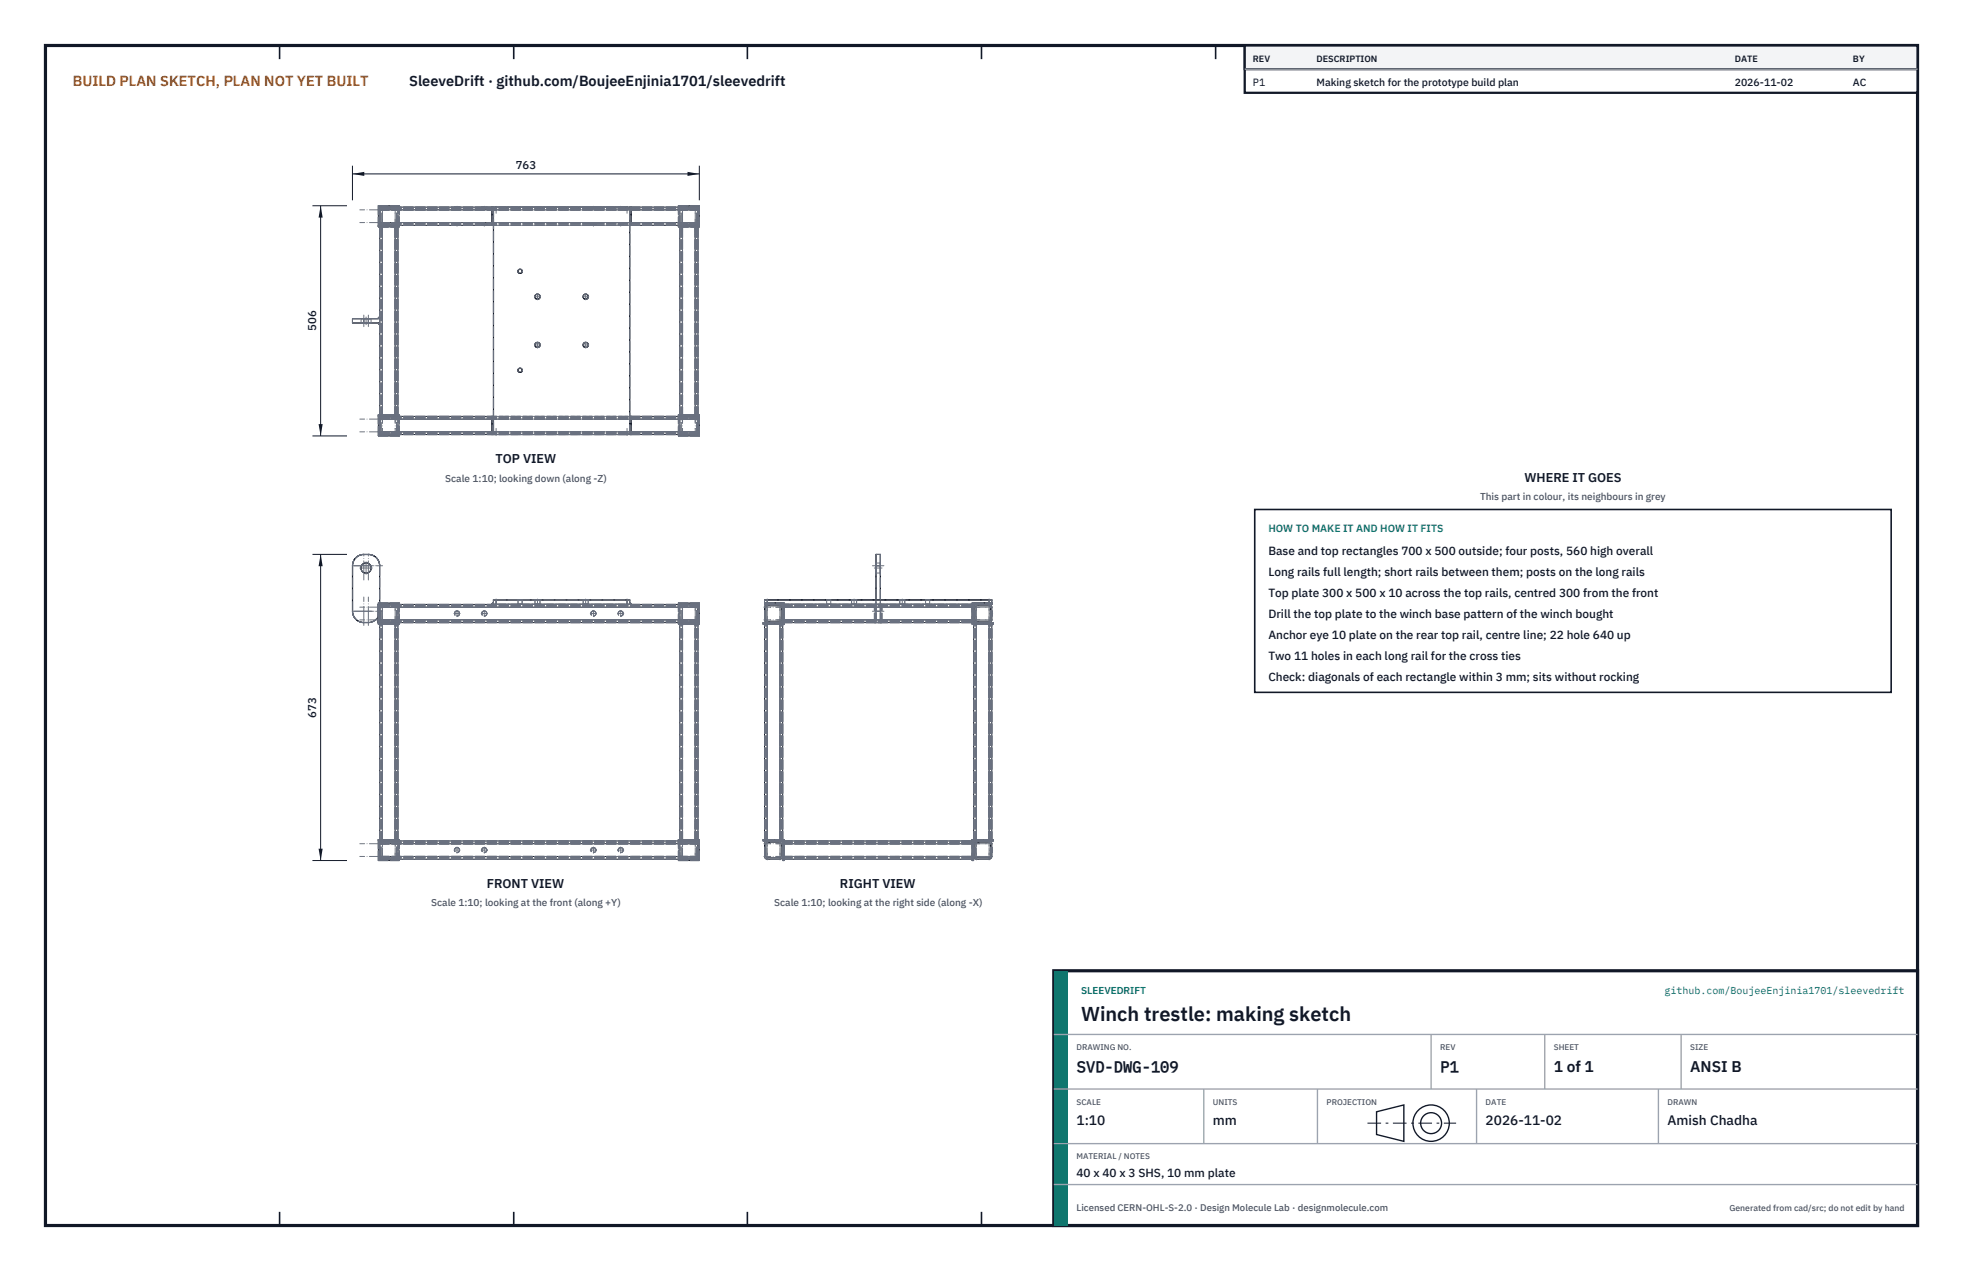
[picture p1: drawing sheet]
<svg xmlns="http://www.w3.org/2000/svg" width="432mm" height="279mm" viewBox="0 0 432 279" stroke-linecap="round" stroke-linejoin="round" font-family="sans-serif">
<path d="M10 10h411.8v259.4h-411.8z" fill="none" stroke="#111827" stroke-width=".7" stroke-linecap="butt"/>
<g fill="none" stroke="#111827" stroke-width=".35">
<path d="M61.5 10v3M113 10v3M164.4 10v3M215.9 10v3M267.4 10v3M318.9 10v3M370.3 10v3M61.5 266.4v3M113 266.4v3M164.4 266.4v3M215.9 266.4v3M267.4 266.4v3"/>
<path d="M318.9 266.4v3M370.3 266.4v3"/>
</g>
<g fill="none" stroke="#111727" stroke-width=".22">
<path d="M83.5 49.8v41.4M83.5 46.1h24.7M83.5 48.9h24.7M84.1 49.5h.1M84.1 49.8v41.4M86.9 49.5h.1M86.9 49.8v41.4M87.5 49.5h.1M87.5 49.8v41.4M87.5 45.5h.1M87.8 45.5v-.3h-4.6v4.6h4.6v-.3M108.2 45.5v4z"/>
<path d="M108.4 49.5h.1M108.4 45.5h.1M108.4 45.5h-24.9v4M108.4 49.5h-25.2M108.4 45.5v4M108.5 45.5v4M108.5 49.5h.1M108.5 45.5h30.1M108.5 46.1h.1M108.5 48.9h.1M108.5 46.1v48.8M109.1 45.6v-.1a.6 .6 0 0 0-.6 .6"/>
<path d="M109.1 45.6h-.3l-.2 .5M109.1 45.6h28.8M137.9 45.6v-.1a.6 .6 0 0 1 .6 .6M137.9 45.6h.3l.3 .5M138.5 46.1h.1M138.5 46.1v48.8M138.5 49.5h.1M138.5 48.9h.1M138.6 49.5h.1M138.6 45.5h.1M138.6 45.5v4M138.7 45.5h14.9v4"/>
<path d="M138.7 49.5h15.1M138.7 45.5v4M138.9 49.5h.1M138.9 45.5h.1M138.9 45.5v4M138.9 46.1h14.6M138.9 48.9h14.6M149.2 45.5v-.3h4.6v4.6h-4.6v-.3M149.5 45.5h.1M149.5 49.5h.1M149.5 49.8v41.4M150.1 49.5h.1"/>
<path d="M150.1 49.8v41.4M152.9 49.5h.1M152.9 49.8v41.4M153.5 49.8v41.4M77.5 71h6zM77.5 70.1v.9M77.5 70l6 .1zM80 70v1M81 70v1M83.2 70l.3-.3-.1 .3M83.2 71.1l.3 .3-.1-.3M83.2 91.5h25.2"/>
<path d="M83.5 91.5v4.1l4-.1M83.5 95.5h24.9M83.5 92.1h24.7M83.5 94.9h24.7M84.1 91.5h.1M86.9 91.5h.1M87.5 91.5h.1M87.8 91.5v-.3h-4.6v4.6h4.6v-.3M108.2 91.5v4zM108.4 95.5h.1M108.4 91.5h.1M108.4 91.5v4"/>
<path d="M108.5 91.5v4M108.5 91.5h.1M108.5 95.5h30.1M108.5 92.1h.1M108.5 94.9h.1M108.5 94.9a.53 .53 0 0 0 .6 .6M108.6 94.9v.3l.5 .3M109.1 95.5h28.8M138.5 94.9l-.1 .3-.5 .3M138.5 94.9h.1M138.5 94.9a.53 .53 0 0 1-.6 .6M138.5 91.5h.1"/>
<path d="M138.5 92.1h.1M138.6 95.5h.1M138.6 91.5h.1M138.6 91.5v4M138.7 95.5h14.8M138.7 91.5v4M138.9 95.5h.1M138.9 91.5h.1M138.9 91.5v4M138.9 92.1h14.6M138.9 94.9h14.6M149.2 91.5v-.3h4.6v4.6h-4.6v-.3"/>
<path d="M149.5 91.5h.1M150.1 91.5h.1M152.9 91.5h.1M153.5 91.5l.1 4.1-4.1-.1M153.8 91.5h-15.1M77.5 134.4a2.5 2.5 0 0 0 2.5 2.5M77.5 124.4h.1M77.5 134.4h.1M77.5 124.4v10M77.6 134.4a2.46 2.46 0 0 0 2.4 2.4M77.6 124.4v10M80 121.9a2.5 2.5 0 0 0-2.5 2.5"/>
<path d="M80 121.9h.1M80 121.9a2.46 2.46 0 0 0-2.4 2.5M80 136.8v.1M80 136.9h1M80 121.9h1M80 136.8h1M81 121.9a2.5 2.5 0 0 1 2.5 2.5M81 121.9a2.46 2.46 0 0 1 2.5 2.5M81 121.9h.1M81 136.8v.1M83.2 135.6a2.5 2.5 0 0 1-2.2 1.3M83.2 136.9h.1"/>
<path d="M83.2 132.9h.1M83.2 135.5a2.46 2.46 0 0 1-2.2 1.3M83.2 136.9h70.6M83.5 124.4h.1M83.5 124.4v8.2M83.5 134.4h.1M83.5 136.9v-4.1h70.1v4.1M83.5 134.4v.3M83.5 137.2v47.4M83.5 136.3h70M83.5 133.5h70M84.1 136.9h.1"/>
<path d="M84.1 137.2v47.4M86.9 136.9h.1M86.9 137.2v47.4M87.5 136.9h.1M87.5 137.2v47.4M87.5 132.8v.1M87.8 132.9v-.3h-4.6v4.6h4.6v-.3M108.3 132.8l.2-.3-.1 .3M108.5 132.8l.1 .1M108.5 131.9v.9M108.5 132.8h30M108.5 131.9h30"/>
<path d="M109.1 131.9v1M137.9 131.9h-29.4M137.9 131.9v1l.6-.1M137.9 131.9h.6M138.5 131.9v.9M138.6 132.8v-.3l.2 .3M149.2 132.9v-.3h4.6v4.6h-4.6v-.3M149.5 132.8v.1M149.5 136.9h.1M149.5 137.2v47.4M150.1 136.9h.1M150.1 137.2v47.4"/>
<path d="M152.9 136.9h.1M152.9 137.2v47.4M153.5 137.2v47.4M168.2 132.5h.1M168.2 132.7v.1M168.2 132.7h4l-4 .1M168.2 131.9h50M168.2 131.9v.8M168.2 136.9h.1M168.2 137.2v47.4M168.2 132.5h4M168.2 132.8v.1"/>
<path d="M168.6 133.2h3l.2 .1 .1 3-.2 .2-2.9 .1-.3-.2v-2.9zM168.8 132.9a.6 .6 0 0 0-.6 .6v2.8a.6 .6 0 0 0 .6 .6M168.8 132.8v.1M168.8 131.9v.6M168.8 136.9h.1M168.8 137.2v47.4M171.6 132.9a.6 .6 0 0 1 .6 .6M171.6 136.9h.1M171.6 137.2v47.4M172.2 136.3a.6 .6 0 0 1-.6 .6M172.2 132.5h.1M172.2 132.5v56.7h.3v-4.6h-4.6v.3h4.6v-.3"/>
<path d="M172.2 136.3h.1M172.2 133.5h.1M172.2 132.8h.1M172.2 132.6h.3v4.6h-.3M172.5 136.9v.3h-4.6v-.3h50.6v.3h-4.6v-4.6h.3v4.6h-.3M172.5 132.9h41.4M172.5 136.3h41.4M172.5 133.5h41.4M172.5 132.8h41.4M181.8 131.9h.5M192.7 124.4h.1M192.7 121.9h.1"/>
<path d="M192.7 124.4h1M192.7 121.9h.9M192.7 121.9v10M193.6 121.9l.1 10M193.6 121.9v10M203.6 131.9h.4M214.2 136.3a.6 .6 0 0 0 .6 .6M214.2 132.8h.1M214.2 132.5h.1M214.2 132.7v4.2M214.2 132.5v.2M214.2 137.2v47.4"/>
<path d="M214.2 132.5h4M214.2 132.7h4M214.6 133.2h3l.2 .1 .1 3-.2 .2-2.9 .1-.3-.2v-2.9zM214.8 132.9a.63 .63 0 0 0-.6 .6M214.8 136.9h.1M214.8 137.2v47.4M217.6 132.9a.6 .6 0 0 1 .6 .6v2.8a.6 .6 0 0 1-.6 .6M217.6 132.9h.5M217.6 131.9h.6M217.6 131.9h-49.4M217.6 132.8v.1M217.6 131.9v.6"/>
<path d="M217.6 136.9h.1M217.6 137.2v47.4M218.2 132.8l-.1 .1M218.2 132.5h.1M218.2 132.7v.1M218.2 132.8l-4 .1M218.2 131.9v.8M218.2 136.9h.1M218.2 137.2v47.4M83.2 184.9h4.6M83.5 184.9v4h70.1l-.1-4M83.5 184.9h70"/>
<path d="M83.5 188.3h70M83.5 185.5h70M84.1 184.9h.1M86.9 184.9h.1M87.5 184.9h.1M87.5 188.9h.1M87.8 184.9v-.3h-4.6v4.6h4.6v-.3M149.2 184.9v-.3h4.6v4.6h-4.6v-.3M149.2 184.9h4.6M149.5 184.9h.1M149.5 188.9h.1M150.1 184.9h.1"/>
<path d="M152.9 184.9h.1M168.2 184.9h4M168.6 185.2h3l.2 .1 .1 3-.2 .2-2.9 .1-.3-.2v-2.9zM168.8 184.9a.6 .6 0 0 0-.6 .6v2.8a.6 .6 0 0 0 .6 .6h2.8a.6 .6 0 0 0 .6-.6M171.6 184.9a.6 .6 0 0 1 .6 .6M172.2 188.9h.1M172.2 188.3h.1M172.2 185.5h.1M172.5 188.9h41.4M172.5 184.9h41.4M172.5 188.3h41.4M172.5 185.5h41.4"/>
<path d="M214.2 184.6v4.6h-.3v-4.6h4.6v.3h-4.6M214.2 184.9v4M214.6 185.2h3l.2 .1 .1 3-.2 .2-2.9 .1-.3-.2v-2.9zM214.8 184.9a.63 .63 0 0 0-.6 .6M217.6 184.9a.6 .6 0 0 1 .6 .6v2.8a.6 .6 0 0 1-.6 .6h-2.8a.63 .63 0 0 1-.6-.6M218.2 184.9h-4"/>
<circle cx="114.4" cy="59.7" r=".49"/>
<circle cx="114.4" cy="59.7" r=".45"/>
<circle cx="118.2" cy="65.2" r=".6"/>
<circle cx="118.2" cy="75.8" r=".6"/>
<circle cx="118.2" cy="65.2" r=".55"/>
<circle cx="118.2" cy="75.8" r=".55"/>
<circle cx="128.8" cy="65.2" r=".59"/>
<circle cx="128.8" cy="75.8" r=".59"/>
<circle cx="128.8" cy="65.2" r=".55"/>
<circle cx="128.8" cy="75.8" r=".55"/>
<circle cx="114.4" cy="81.4" r=".49"/>
<circle cx="114.4" cy="81.4" r=".45"/>
<circle cx="80.5" cy="124.9" r="1.15"/>
<circle cx="80.5" cy="124.9" r="1.11"/>
</g>
<g fill="none" stroke="#6a7180" stroke-width=".22" stroke-dasharray="2.1 .5">
<path d="M83.2 49.8v-.3M83.2 49.8h4.6M83.2 49.5h4.6M83.2 49.8v-4.6M83.2 45.2h4.6M83.5 49.8h4M83.5 49.5h4M83.5 49.8v-.3M83.5 49.5v-4M83.5 46.1v2.8M83.5 45.5h70M83.5 46.1v-.6"/>
<path d="M83.5 49.5h70M83.5 49.5v-.6M83.5 45.5v.6M83.5 48.9v.6M83.5 45.8v.3M83.5 46.1v-.3M83.5 49.2v-.3M83.5 48.9v.3M83.5 45.8h70M83.5 49.2h70M83.5 49.5h.6M83.5 48.9v-2.8"/>
<path d="M83.5 48.9a.6 .6 0 0 0 .6 .6M83.5 46.1h70M83.5 48.9h70M83.8 49.5h.3M83.8 46.1l.3-.3M83.8 48.9v-2.8M84.1 49.5h2.8M84.1 49.5h-.6M84.1 49.5h-.3M84.1 45.5a.6 .6 0 0 0-.6 .6M84.1 45.5h2.8M84.1 49.2l-.3-.3"/>
<path d="M84.1 49.2h2.8M84.1 45.8h2.8M84.1 49.8v-.3M86.9 49.5h.3M86.9 49.5h.6M86.9 49.5a.6 .6 0 0 0 .6-.6M86.9 45.8l.3 .3M86.9 49.8v-.3M87.2 49.5h-.3M87.2 48.9l-.3 .3M87.2 48.9v-2.8M87.5 49.5h-.6"/>
<path d="M87.5 49.8v-.3M87.5 46.1a.6 .6 0 0 0-.6-.6M87.5 48.9v-2.8M87.5 49.5h-4M87.5 49.5v-4M87.5 45.5h-4M87.8 49.8v-.3M87.8 49.8v-4.6M87.8 49.5v-4M100 45.5h1.1M100 49.5h1.1M100 45.8h1.1"/>
<path d="M100 49.2h1.1M100 45.5v.3M100 49.2v.3M101.1 45.5h-1.1M101.1 49.5h-1.1M101.1 45.8h-1.1M101.1 49.2h-1.1M101.1 45.5v.3M101.1 49.2v.3M106 45.5h1.1M106 49.5h1.1M106 45.8h1.1"/>
<path d="M106 49.2h1.1M106 45.5v.3M106 49.2v.3M107.1 45.5h-1.1M107.1 49.5h-1.1M107.1 45.8h-1.1M107.1 49.2h-1.1M107.1 45.5v.3M107.1 49.2v.3M108.2 45.5h.3M108.2 49.5h.3M108.2 46.1h.3"/>
<path d="M108.2 48.9h.3M108.3 49.5h-.1M108.3 45.5h-.1M108.3 49.5v-4M108.4 49.5h-.1M108.4 45.5h-.1M108.4 49.5h.1M108.4 45.5h.1M108.4 49.5v-4M108.5 49.5v-4M108.5 49.5h30M108.5 46.1a.6 .6 0 0 1 .6-.6"/>
<path d="M108.5 46.1h30M108.5 48.9h30M108.5 46.1h.1M108.6 46.1l.2-.5h.3M109.1 45.5h28.8M109.1 45.6h28.8M109.1 45.5v.1M130 45.5h1.1M130 49.5h1.1M130 45.8h1.1M130 49.2h1.1M130 45.5v.3"/>
<path d="M130 49.2v.3M131.1 45.5h-1.1M131.1 49.5h-1.1M131.1 45.8h-1.1M131.1 49.2h-1.1M131.1 45.5v.3M131.1 49.2v.3M136 45.5h1.1M136 49.5h1.1M136 45.8h1.1M136 49.2h1.1M136 45.5v.3"/>
<path d="M136 49.2v.3M137.1 45.5h-1.1M137.1 49.5h-1.1M137.1 45.8h-1.1M137.1 49.2h-1.1M137.1 45.5v.3M137.1 49.2v.3M137.9 45.5a.6 .6 0 0 1 .6 .6M137.9 45.6h.3l.3 .5M137.9 45.5v.1M138.5 46.1v48.8M138.5 46.1h.1"/>
<path d="M138.6 49.5v-4M138.6 49.5h.1M138.6 45.5h.1M138.6 45.5h.3M138.6 49.5h.3M138.6 46.1h.3M138.6 48.9h.3M138.8 49.5h-.2M138.8 45.5h-.2M138.8 49.5v-4M138.9 49.5h-.1M138.9 45.5h-.1"/>
<path d="M149.2 49.8v-.3M149.2 49.8h4.6M149.2 49.5h4.6M149.2 49.8v-4.6M149.2 45.2h4.6M149.2 49.5v-4M149.5 49.8h4.1M149.5 49.5h4.1M149.5 49.8v-.3M149.5 49.5v-4M149.5 48.9v-2.8M149.5 48.9a.6 .6 0 0 0 .6 .6"/>
<path d="M149.5 49.5h.6M149.8 46.1l.3-.3M149.8 48.9v-2.8M149.8 49.5h.3M150.1 45.5a.6 .6 0 0 0-.6 .6M150.1 49.5h2.8M150.1 45.5h2.8M150.1 49.2l-.3-.3M150.1 49.2h2.8M150.1 45.8h2.8M150.1 49.5h-.6M150.1 49.5h-.3"/>
<path d="M150.1 49.5h3.4M150.1 49.8v-.3M152.9 49.5a.6 .6 0 0 0 .6-.6M152.9 45.8l.3 .3M152.9 49.5h.3M152.9 49.5h.6M152.9 49.8v-.3M153.2 48.9l-.3 .3M153.2 48.9v-2.8M153.2 49.5h-.3M153.5 46.1a.6 .6 0 0 0-.6-.6M153.5 48.9v-2.8"/>
<path d="M153.5 46.1v2.8M153.5 46.1v-.6M153.5 49.5v-.6M153.5 45.5v.6M153.5 48.9v.6M153.5 45.8v.3M153.5 46.1v-.3M153.5 49.2v-.3M153.5 48.9v.3M153.5 49.5h-.6M153.5 49.8v-.3M153.6 49.8v-.3"/>
<path d="M153.6 49.5h-4.1M153.6 49.5v-4M153.6 45.5h-4.1M153.8 49.8v-.3M153.8 49.8v-4.6M77.5 71v-.9M77.5 71h.1M77.5 70.1l.1-.1M77.5 71h2.5M77.5 70.1h2.5M77.6 71h2.4M77.6 70h2.4"/>
<path d="M79.4 71h2.3M79.4 70h2.3M79.4 71h.1M79.4 70.1v-.1M79.4 70.1v.9M79.4 71h2.2M79.4 70.1h2.2M80 71h1M80 70h1M80 71v-.9M80 71h.1M80 70.1v-.1"/>
<path d="M80 70.1h1M81 71h2.5M81 70h2.5M81 71v-.9M81 71h.1M81 70.1v-.1M81 70.1h2.5M81.6 71h.1M81.6 70.1l.1-.1M81.6 71v-.9M81.6 71h-2.2M81.6 70.1h-2.2"/>
<path d="M81.7 71h-2.3M81.7 70h-2.3M83.2 69.9v.1M83.2 71.2l.2 .2M83.2 70h.2M83.2 71.1v.1M83.4 69.7l-.2 .2M83.4 71.4l.1-.1M83.4 71.1h-.2M83.4 71.1h.1M83.5 69.9v-.1M83.5 69.9l-.1 .1"/>
<path d="M83.5 69.8l-.1-.1M83.5 71.3v-.2M83.5 71v-.9M83.5 71h.1M83.5 70.1v-.1M83.2 91.5v-.3M83.2 91.5h4.6M83.2 91.2h4.6M83.2 95.8v-4.6M83.2 95.8h4.6M83.5 91.5h4M83.5 91.2h4"/>
<path d="M83.5 91.5v-.3M83.5 95.6v-4.1M83.5 92.1v2.8M83.5 91.5h70M83.5 92.1v-.6M83.5 95.5h70M83.5 95.5v-.6M83.5 91.8h70M83.5 91.8v.3M83.5 92.1v-.3M83.5 95.2h70M83.5 95.2v-.3"/>
<path d="M83.5 94.9v.3M83.5 91.5v-42M83.5 91.5h.6M83.5 91.5v.6M83.5 94.9v.6M83.5 94.9v-2.8M83.5 94.9a.6 .6 0 0 0 .6 .6M83.5 92.1h70M83.5 94.9h70M83.8 91.5v-42M83.8 91.5h.3M83.8 92.1l.3-.3"/>
<path d="M83.8 94.9v-2.8M84.1 91.5h2.8M84.1 91.5h-.6M84.1 91.5h-.3M84.1 91.5a.6 .6 0 0 0-.6 .6M84.1 95.5h2.8M84.1 95.2l-.3-.3M84.1 95.2h2.8M84.1 91.8h2.8M84.1 91.5v-42M84.1 91.5v-.3M86.9 91.5h.3"/>
<path d="M86.9 91.5h.6M86.9 95.5a.6 .6 0 0 0 .6-.6M86.9 91.8l.3 .3M86.9 91.5v-42M86.9 91.5v-.3M87.2 91.5v-42M87.2 91.5h-.3M87.2 94.9l-.3 .3M87.2 94.9v-2.8M87.5 91.5v-42M87.5 91.5h-.6M87.5 91.5v-.3"/>
<path d="M87.5 92.1a.6 .6 0 0 0-.6-.6M87.5 94.9v-2.8M87.5 95.5v-4M87.5 91.5h-4M87.5 95.6h-4M87.5 95.6v-4.1M87.8 91.5v-.3M87.8 95.5v-4M87.8 95.8v-4.6M108.2 91.5h.3M108.2 95.5h.3M108.2 92.1h.3"/>
<path d="M108.2 94.9h.3M108.3 95.5h-.1M108.3 91.5h-.1M108.3 95.5v-4M108.4 95.5h-.1M108.4 91.5h-.1M108.4 95.5h.1M108.4 91.5h.1M108.4 95.5v-4M108.5 95.5v-4M108.5 91.5h30M108.5 94.9v-48.8"/>
<path d="M108.5 92.1h30M108.5 94.9h30M108.5 94.9h.1M108.6 94.9v-48.8M109.1 95.5h28.8M109.1 95.5a.6 .6 0 0 1-.6-.6M109.1 95.5h.1M109.1 95.5l-.5-.3v-.3M137.9 95.5h-28.8M137.9 95.5h.1M138.5 94.9l-.1 .3-.5 .3M138.5 94.9a.6 .6 0 0 1-.6 .6"/>
<path d="M138.5 94.9h.1M138.6 91.5h.3M138.6 95.5h.3M138.6 95.5v-4M138.6 95.5h.1M138.6 91.5h.1M138.6 92.1h.3M138.6 94.9h.3M138.8 95.5h-.2M138.8 91.5h-.2M138.8 95.5v-4M138.9 95.5h-.1"/>
<path d="M138.9 91.5h-.1M149.2 91.5v-.3M149.2 91.5h4.6M149.2 91.2h4.6M149.2 95.8v-4.6M149.2 95.8h4.6M149.2 95.5v-4M149.5 91.5h4.1M149.5 91.2h4.1M149.5 91.5v-.3M149.5 95.5v-4M149.5 95.6v-4.1"/>
<path d="M149.5 91.5v-42M149.5 91.5h.6M149.5 94.9v-2.8M149.5 94.9a.6 .6 0 0 0 .6 .6M149.8 91.5v-42M149.8 91.5h.3M149.8 92.1l.3-.3M149.8 94.9v-2.8M150.1 91.5h3.4M150.1 91.5h2.8M150.1 91.5h-.6M150.1 91.5h-.3"/>
<path d="M150.1 91.5a.6 .6 0 0 0-.6 .6M150.1 95.5h2.8M150.1 95.2l-.3-.3M150.1 95.2h2.8M150.1 91.8h2.8M150.1 91.5v-42M150.1 91.5v-.3M152.9 91.5h.3M152.9 91.5h.6M152.9 95.5a.6 .6 0 0 0 .6-.6M152.9 91.8l.3 .3M152.9 91.5v-42"/>
<path d="M152.9 91.5v-.3M153.2 91.5v-42M153.2 91.5h-.3M153.2 94.9l-.3 .3M153.2 94.9v-2.8M153.5 92.1v2.8M153.5 92.1v-.6M153.5 95.5v-.6M153.5 91.8v.3M153.5 92.1v-.3M153.5 95.2v-.3M153.5 94.9v.3"/>
<path d="M153.5 91.5v-42M153.5 91.5h-.6M153.5 91.5v-.3M153.5 91.5v.6M153.5 94.9v.6M153.5 92.1a.6 .6 0 0 0-.6-.6M153.5 94.9v-2.8M153.6 91.5v-.3M153.6 91.5h-4.1M153.6 95.6h-4.1M153.6 95.6v-4.1M153.8 91.5v-.3"/>
<path d="M153.8 95.8v-4.6M77.5 134.4a2.5 2.5 0 0 0 2.5 2.5M77.5 124.4h.1M77.5 134.4h.1M77.6 124.4v10M77.6 134.4a2.46 2.46 0 0 0 2.4 2.4M80 121.9a2.5 2.5 0 0 0-2.5 2.5M80 136.9h1M80 121.9h.1M80 121.9a2.46 2.46 0 0 0-2.4 2.5M80 136.8h1M80 136.9v-.1"/>
<path d="M81 121.9h-1M81 136.9a2.5 2.5 0 0 0 2.5-2.5M81 136.8a2.46 2.46 0 0 0 2.5-2.4M81 121.9h.1M81 136.9v-.1M83.2 135.6l.3-.9M83.2 136.9h.1M83.2 132.9h.1M83.2 135.6v-2.7M83.2 135.5l.3-1.1M83.2 136.9v-4M83.2 137.2v-.3"/>
<path d="M83.2 137.2v-4.6M83.2 137.2h4.6M83.2 132.6h4.6M83.2 136.9h4.6M83.2 136.9h.2M83.2 132.9h.2M83.4 136.9h-.2M83.4 132.9h-.2M83.4 136.9h.1M83.4 132.9h.1M83.4 136.9v-4M83.5 134.4v-1.8"/>
<path d="M83.5 124.4a2.46 2.46 0 0 0-2.5-2.5M83.5 134.4v-10M83.5 136.9v-4M83.5 136.9h-.1M83.5 132.9h-.1M83.5 136.9h4M83.5 132.8h4M83.5 132.8v4.1M83.5 137.2v-.3M83.5 132.8h.1M83.5 132.8v1.9M83.5 134.4h.1"/>
<path d="M83.5 136.9h70M83.5 136.9v-.6M83.5 136.3v-2.8M83.5 132.9h70M83.5 133.5v-.6M83.5 136.6h70M83.5 136.3v.3M83.5 133.2h70M83.5 133.2v.3M83.5 133.5v-.3M83.5 136.6v-.3M83.5 133.5a.6 .6 0 0 1 .6-.6"/>
<path d="M83.5 134.4v-1.5M83.5 132.8v-.2M83.5 124.4a2.5 2.5 0 0 0-2.5-2.5M83.5 136.3v.6M83.5 132.9v.6M83.5 136.9h.6M83.5 136.3h70M83.5 133.5h70M83.5 124.4h.1M83.8 136.3l.3 .3M83.8 136.3v-2.8M83.8 136.9h.3"/>
<path d="M84.1 136.9h2.8M84.1 136.9a.6 .6 0 0 1-.6-.6M84.1 132.9h2.8M84.1 133.2l-.3 .3M84.1 133.2h2.8M84.1 136.6h2.8M84.1 136.9h-.6M84.1 136.9h-.3M84.1 137.2v-.3M86.9 132.9a.6 .6 0 0 1 .6 .6M86.9 136.6l.3-.3M86.9 136.9h.3"/>
<path d="M86.9 136.9h.6M86.9 137.2v-.3M87.2 133.5l-.3-.3M87.2 136.3v-2.8M87.2 136.9h-.3M87.5 136.3a.6 .6 0 0 1-.6 .6M87.5 136.3v-2.8M87.5 137.2v-.3M87.5 136.9h-.6M87.5 132.9v4M87.5 132.8v4.1M87.5 136.9h-4"/>
<path d="M87.5 137.2h-4M87.8 137.2v-.3M87.8 136.9v-4M87.8 137.2v-4.6M108.2 132.7l.2-.2M108.3 132.8l-.1-.1M108.4 132.5l.1 .1M108.4 132.8h-.1M108.4 132.8h.1M108.5 132.6v.2M108.5 132.8v-.9M108.5 132.8l.1 .1"/>
<path d="M108.5 131.9h.1M108.5 132.8h.6M108.5 131.9h.6M108.6 132.9h.5M108.6 131.9h.5M109.1 132.9h28.8M109.1 131.9h28.8M109.1 132.8v-.9M109.1 132.8v.1M109.1 131.9h.1M109.1 132.8h28.8M113.9 132.9h1"/>
<path d="M113.9 131.9h1M114 132.8l-.1 .1M114 131.9h-.1M114 131.9v.9M114 132.8h.9M114 131.9h.9M114.9 132.8v.1M114.9 131.9h.1M114.9 132.8v-.9M114.9 132.8h-.9M114.9 131.9h-.9M114.9 132.9h-1"/>
<path d="M114.9 131.9h-1M117.6 132.9h1.2M117.6 131.9h1.2M117.7 132.8l-.1 .1M117.7 131.9h-.1M117.7 131.9v.9M117.7 132.8h1.1M117.7 131.9h1.1M118.8 132.8v.1M118.8 131.9h.1M118.8 132.8v-.9M118.8 132.8h-1.1"/>
<path d="M118.8 131.9h-1.1M118.8 132.9h-1.2M118.8 131.9h-1.2M128.2 132.9h1.2M128.2 131.9h1.2M128.3 132.8l-.1 .1M128.3 131.9h-.1M128.3 131.9v.9M128.3 132.8h1.1M128.3 131.9h1.1M129.4 132.8v.1M129.4 131.9h.1"/>
<path d="M129.4 132.8v-.9M129.4 132.8h-1.1M129.4 131.9h-1.1M129.4 132.9h-1.2M129.4 131.9h-1.2M137.9 132.9h.6M137.9 131.9h.6M137.9 132.8v-.9M137.9 132.8v.1M137.9 132.8h.6M137.9 131.9h.1M138.5 132.8v.1"/>
<path d="M138.5 131.9h.1M138.5 132.8v-.9M138.6 132.8v-.2M138.6 132.8h.1M138.6 132.6l.1-.1M138.7 132.5l.2 .2M138.8 132.8h-.2M138.9 132.7l-.1 .1M149.2 137.2v-.3M149.2 136.9v-4M149.2 137.2v-4.6M149.2 137.2h4.6"/>
<path d="M149.2 132.6h4.6M149.2 136.9h4.6M149.5 136.9h4.1M149.5 132.9v4M149.5 132.8h4.1M149.5 132.8v4.1M149.5 137.2v-.3M149.5 136.9h.6M149.5 136.3v-2.8M149.5 133.5a.6 .6 0 0 1 .6-.6M149.8 136.9h.3M149.8 136.3l.3 .3"/>
<path d="M149.8 136.3v-2.8M150.1 136.9h3.4M150.1 136.9h-.6M150.1 136.9h2.8M150.1 136.9h-.3M150.1 136.9a.6 .6 0 0 1-.6-.6M150.1 132.9h2.8M150.1 133.2l-.3 .3M150.1 133.2h2.8M150.1 136.6h2.8M150.1 137.2v-.3M152.9 136.9h.6"/>
<path d="M152.9 136.9h.3M152.9 132.9a.6 .6 0 0 1 .6 .6M152.9 136.6l.3-.3M152.9 137.2v-.3M153.2 136.9h-.3M153.2 133.5l-.3-.3M153.2 136.3v-2.8M153.5 136.9v-.6M153.5 136.3v-2.8M153.5 133.5v-.6M153.5 136.3v.3M153.5 133.2v.3"/>
<path d="M153.5 133.5v-.3M153.5 136.6v-.3M153.5 136.9h-.6M153.5 136.3a.6 .6 0 0 1-.6 .6M153.5 136.3v.6M153.5 132.9v.6M153.5 137.2v-.3M153.6 132.8v4.1M153.6 136.9h-4.1M153.6 137.2h-4.1M153.6 137.2v-.3M153.8 137.2v-.3"/>
<path d="M153.8 137.2v-4.6M167.9 137.2v-.3M167.9 136.9h4.6M167.9 137.2h4.6M168.1 136.9h4.1M168.1 137.2h4.1M168.1 137.2v-.3M168.2 136.3a.6 .6 0 0 0 .6 .6M168.2 136.3v-2.8M168.2 132.8v-.2M168.2 132.8h.1M168.2 132.6v-.1"/>
<path d="M168.2 132.8h4M168.2 132.8v-.1M168.2 132.6v.2M168.2 132.7v-.2M168.2 132.5h.1M168.2 132.5v.1M168.2 136.9h.6M168.2 137.2v-.3M168.2 132.8v-.9M168.2 132.8v.1M168.2 131.9h.1M168.2 132.8v-.3"/>
<path d="M168.2 132.5h4M168.2 132.6h4M168.2 132.7h4M168.2 132.8h.6M168.2 131.9h.6M168.2 132.9h.6M168.5 133.5l.3-.3M168.5 136.3v-2.8M168.5 136.9h.3M168.8 132.9a.6 .6 0 0 0-.6 .6M168.8 136.6l-.3-.3M168.8 136.9h2.8"/>
<path d="M168.8 136.9h-.6M168.8 136.9h-.3M168.8 132.9h48.8M168.8 137.2v-.3M168.8 132.8v-.9M168.8 132.8h48.8M168.8 131.9h48.8M168.8 132.8v.1M168.8 131.9h.1M168.8 132.8h-.6M168.8 132.8v-.3M168.8 132.8h.1"/>
<path d="M171.6 136.9h-2.8M171.6 136.9a.6 .6 0 0 0 .6-.6M171.6 132.9h-2.8M171.6 133.2l.3 .3M171.6 133.2h-2.8M171.6 136.6h-2.8M171.6 136.9h.6M171.6 136.9h.3M171.6 137.2v-.3M171.9 136.3l-.3 .3M171.9 136.3v-2.8M171.9 136.9h-.3"/>
<path d="M172.2 136.3v-2.8M172.2 133.5a.6 .6 0 0 0-.6-.6M172.2 136.9h42M172.2 136.9v-.6M172.2 136.3v.6M172.2 132.9h42M172.2 133.5v-.6M172.2 132.9v.6M172.2 136.6h42M172.2 136.3v.3M172.2 133.2h42M172.2 133.2v.3"/>
<path d="M172.2 133.5v-.3M172.2 136.6v-.3M172.2 132.8v-.2M172.2 132.8h.1M172.2 132.6v-.1M172.2 132.8v-.1M172.2 132.6v.2M172.2 132.7v-.2M172.2 132.5h.1M172.2 132.5v.1M172.2 136.9h-.6M172.2 137.2v-.3"/>
<path d="M172.2 136.3h42M172.2 133.5h42M172.2 132.8h-3.4M172.2 137.2v-4.6M172.2 132.6h.3M172.2 137.2h.3M172.2 132.8v4.1M172.2 132.8h.3M172.2 136.9h.3M172.2 132.9h.3M172.2 136.3h.3M172.2 133.5h.3"/>
<path d="M172.5 137.2v-.3M172.5 137.2v-4.6M172.5 132.8v4.1M172.5 132.8h-.3M181.8 132.9h.5M181.8 132.8v.1M181.8 131.9h.1M181.8 131.9v.9M181.8 132.8h.5M181.8 131.9h.5M182.3 132.9h.5M182.3 132.8h.4"/>
<path d="M182.3 131.9h.4M182.7 132.8l.1 .1M182.7 131.9h.1M182.7 131.9v.9M182.7 132.8h-.9M182.7 131.9h-.9M182.8 132.9h-1M182.8 131.9h-1M187.3 132.9h.6M187.3 131.9h.6M187.3 132.8v.1M187.3 131.9h.1"/>
<path d="M187.3 131.9v.9M187.3 132.8h.6M187.9 132.9h.6M187.9 131.9h.6M187.9 132.8h.5M187.9 131.9h.5M188.4 132.8l.1 .1M188.4 131.9h.1M188.4 131.9v.9M188.4 132.8h-1.1M188.4 131.9h-1.1M188.5 132.9h-1.2"/>
<path d="M188.5 131.9h-1.2M192.3 136.9h.1M192.3 132.9h.1M192.3 136.9v-4M192.4 136.9h.2M192.4 132.9h.2M192.4 136.9v-4M192.5 136.9h-.2M192.5 132.9h-.2M192.5 136.9v-4M192.6 136.9v-4M192.6 136.9h.1"/>
<path d="M192.6 136.9h-.1M192.6 132.9h.1M192.6 132.9h-.1M192.7 124.4v10M192.7 121.9v2.5M192.7 134.4v2.4M192.7 136.8v-2.4M192.7 134.4v-2.5M192.7 124.9v1.1M192.7 126v-2.3M192.7 123.7v1.2M192.7 121.9h.9"/>
<path d="M192.7 136.9h.9M192.7 121.9h.1M192.7 136.9v-.1M192.7 126h.1M192.7 123.8v-.1M192.7 124.4h.9M192.7 134.4h.9M192.7 124.4h.1M192.7 134.4h.1M192.7 134.4v2.5M192.7 136.9v-2.5M192.7 126v-2.2"/>
<path d="M192.7 123.8v1.1M193.6 121.9h.1M193.6 136.9l.1-.1M193.6 126h.1M193.6 123.8l.1-.1M193.6 123.8h-.9M193.6 126h-.9M193.6 124.4v10M193.6 121.9v2.5M193.6 124.4h.1M193.6 134.4h.1M193.6 134.4v2.5"/>
<path d="M193.6 136.9v-2.5M193.6 134.4v-2.5M193.6 124.9v1.1M193.6 126v-2.2M193.6 123.8v1.1M193.7 124.4v10M193.7 121.9v2.5M193.7 134.4v2.4M193.7 136.8v-2.4M193.7 134.4v-2.5M193.7 124.9v1.1M193.7 126v-2.3"/>
<path d="M193.7 123.7v1.2M193.7 136.9v-4M193.8 136.9h.2M193.8 132.9h.2M193.8 136.9h-.1M193.8 132.9h-.1M193.8 136.9v-4M194 136.9h.1M194 132.9h.1M194 136.9v-4M194 136.9h-.2M194 132.9h-.2"/>
<path d="M197.9 132.9h.6M197.9 131.9h.6M197.9 132.8v.1M197.9 131.9h.1M197.9 131.9v.9M197.9 132.8h.6M198.5 132.9h.6M198.5 131.9h.6M198.5 132.8h.5M198.5 131.9h.5M199 132.8l.1 .1M199 131.9h.1"/>
<path d="M199 131.9v.9M199 132.8h-1.1M199 131.9h-1.1M199.1 132.9h-1.2M199.1 131.9h-1.2M203.6 132.9h.4M203.6 132.8v.1M203.6 131.9h.1M203.6 131.9v.9M203.6 132.8h.4M203.6 131.9h.4M204 132.9h.5"/>
<path d="M204 132.8h.5M204 131.9h.5M204.5 132.8v.1M204.5 131.9h.1M204.5 131.9v.9M204.5 132.8h-.9M204.5 131.9h-.9M204.5 132.9h-.9M213.9 137.2v-4.6M213.9 132.6h.3M213.9 137.2h.3M213.9 132.8v4.1"/>
<path d="M213.9 132.8h.3M213.9 136.9h.3M213.9 132.9h.3M213.9 136.3h.3M213.9 133.5h.3M213.9 137.2v-.3M213.9 136.9h4.6M213.9 137.2h4.6M214.2 137.2v-4.6M214.2 132.8v4.1M214.2 136.9h4M214.2 137.2h4"/>
<path d="M214.2 137.2v-.3M214.2 132.8h-.3M214.2 132.8v-.2M214.2 132.8h.1M214.2 132.6v-.1M214.2 132.8h4M214.2 136.9v-.6M214.2 136.3v.6M214.2 136.3v-2.8M214.2 133.5v-.6M214.2 132.9v.6M214.2 136.3v.3"/>
<path d="M214.2 133.2v.3M214.2 133.5v-.3M214.2 136.6v-.3M214.2 136.3a.6 .6 0 0 0 .6 .6M214.2 134.9v-.6M214.2 134.3v1.1M214.2 135.4v-.5M214.2 132.8v-.1M214.2 132.6v.2M214.2 132.7v-.2M214.2 132.5h.1M214.2 132.5v.1"/>
<path d="M214.2 132.9h-42M214.2 136.9h.6M214.2 132.5h4M214.2 132.6h4M214.2 132.7h4M214.5 136.9h.3M214.5 133.5l.3-.3M214.5 136.3v-2.8M214.5 134.9v-.6M214.5 134.3v1.1M214.5 135.4v-.5M214.5 134.3h-.3"/>
<path d="M214.5 135.4h-.3M214.8 136.9h2.8M214.8 136.9h-.6M214.8 136.9h-.3M214.8 132.9a.6 .6 0 0 0-.6 .6M214.8 136.6l-.3-.3M214.8 137.2v-.3M217.6 136.9h.3M217.6 136.9h-2.8M217.6 136.9a.6 .6 0 0 0 .6-.6M217.6 132.9h-2.8M217.6 133.2l.3 .3"/>
<path d="M217.6 133.2h-2.8M217.6 136.6h-2.8M217.6 132.9h.5M217.6 131.9h.5M217.6 136.9h.6M217.6 137.2v-.3M217.6 132.8v-.9M217.6 132.8v.1M217.6 131.9h.1M217.6 132.8h.6M217.6 131.9h.6M217.6 132.8h.1"/>
<path d="M217.6 132.8h-3.4M217.6 132.8v-.3M217.9 136.9h-.3M217.9 136.3l-.3 .3M217.9 136.3v-2.8M217.9 134.9v-.6M217.9 134.3v1.1M217.9 135.4v-.5M218.2 132.8v-.2M218.2 132.8h.1M218.2 132.6v-.1M218.2 136.9h-.6"/>
<path d="M218.2 137.2v-.3M218.2 136.3v-2.8M218.2 133.5a.6 .6 0 0 0-.6-.6M218.2 134.9v-.6M218.2 134.3v1.1M218.2 135.4v-.5M218.2 132.8v-.1M218.2 132.6v.2M218.2 132.7v-.2M218.2 132.5h.1M218.2 132.5v.1M218.2 132.8v-.9"/>
<path d="M218.2 132.8l-.1 .1M218.2 131.9h-.1M218.2 132.8v-.3M218.2 134.3h-.3M218.2 135.4h-.3M218.2 132.8h-.6M218.5 137.2v-.3M83.2 189.2v-4.6M83.2 189.2h4.6M83.2 184.6h4.6M83.2 184.9v-.3M83.2 184.9h4.6"/>
<path d="M83.5 184.9h4M83.5 188.9h4M83.5 184.9v4M83.5 184.9v-.3M83.5 188.9h70M83.5 188.9v-.6M83.5 188.3v.6M83.5 188.3v-2.8M83.5 185.5v-.6M83.5 184.9v.6M83.5 188.3v.3M83.5 185.2v.3"/>
<path d="M83.5 185.5v-.3M83.5 188.6v-.3M83.5 184.9h70M83.5 188.6h70M83.5 185.2h70M83.5 185.5a.6 .6 0 0 1 .6-.6M83.5 184.9v-48M83.5 184.9h.6M83.5 188.3h70M83.5 185.5h70M83.8 188.3l.3 .3M83.8 188.3v-2.8"/>
<path d="M83.8 184.9v-48M83.8 184.9h.3M84.1 188.9h2.8M84.1 188.9a.6 .6 0 0 1-.6-.6M84.1 184.9h2.8M84.1 185.2l-.3 .3M84.1 185.2h2.8M84.1 188.6h2.8M84.1 184.9h-.6M84.1 184.9h-.3M84.1 184.9v-.3M84.1 184.9v-48"/>
<path d="M86.9 184.9a.6 .6 0 0 1 .6 .6M86.9 188.6l.3-.3M86.9 184.9h.3M86.9 184.9h.6M86.9 184.9v-.3M86.9 184.9v-48M87.2 185.5l-.3-.3M87.2 188.3v-2.8M87.2 184.9v-48M87.2 184.9h-.3M87.5 188.3a.6 .6 0 0 1-.6 .6M87.5 188.3v-2.8"/>
<path d="M87.5 184.9v-.3M87.5 184.9v-48M87.5 184.9h-.6M87.5 184.9v4M87.5 184.6h-4M87.5 184.9h-4M87.8 189.2v-4.6M87.8 184.9v-.3M87.8 188.9v-4M149.2 188.9v-4M149.2 184.9v-.3M149.2 189.2v-4.6"/>
<path d="M149.2 184.6h4.6M149.2 189.2h4.6M149.2 184.9h4.6M149.5 184.9h4.1M149.5 184.9v4M149.5 188.9h4.1M149.5 184.9v-.3M149.5 184.9v-48M149.5 184.9h.6M149.5 188.3v-2.8M149.5 185.5a.6 .6 0 0 1 .6-.6M149.8 184.9v-48"/>
<path d="M149.8 184.9h.3M149.8 188.3l.3 .3M149.8 188.3v-2.8M150.1 184.9h-.6M150.1 184.9h2.8M150.1 184.9h-.3M150.1 184.9h3.4M150.1 188.9h2.8M150.1 188.9a.6 .6 0 0 1-.6-.6M150.1 185.2l-.3 .3M150.1 185.2h2.8M150.1 188.6h2.8"/>
<path d="M150.1 184.9v-48M150.1 184.9v-.3M152.9 184.9h.6M152.9 184.9h.3M152.9 184.9a.6 .6 0 0 1 .6 .6M152.9 188.6l.3-.3M152.9 184.9v-48M152.9 184.9v-.3M153.2 184.9v-48M153.2 184.9h-.3M153.2 185.5l-.3-.3M153.2 188.3v-2.8"/>
<path d="M153.5 184.9v-48M153.5 184.9h-.6M153.5 188.9v-.6M153.5 188.3v.6M153.5 188.3v-2.8M153.5 185.5v-.6M153.5 184.9v.6M153.5 188.3v.3M153.5 185.2v.3M153.5 185.5v-.3M153.5 188.6v-.3M153.5 188.3a.6 .6 0 0 1-.6 .6"/>
<path d="M153.5 184.9v-.3M153.6 184.9v4M153.6 184.6h-4.1M153.6 184.9h-4.1M153.6 184.9v-.3M153.8 184.9v-.3M153.8 189.2v-4.6M167.9 184.9v-.3M167.9 184.6h4.6M167.9 184.9h4.6M168.1 184.6h4.1M168.1 184.9h4.1"/>
<path d="M168.1 184.9v-.3M168.2 188.3a.6 .6 0 0 0 .6 .6M168.2 188.3v-2.8M168.2 184.9v-48M168.2 184.9h.6M168.2 184.9v-.3M168.5 185.5l.3-.3M168.5 188.3v-2.8M168.5 184.9v-48M168.5 184.9h.3M168.8 184.9a.6 .6 0 0 0-.6 .6M168.8 188.6l-.3-.3"/>
<path d="M168.8 184.9h2.8M168.8 184.9h-.6M168.8 184.9h-.3M168.8 184.9v-48M168.8 184.9v-.3M171.6 188.9h-2.8M171.6 188.9a.6 .6 0 0 0 .6-.6M171.6 184.9h-2.8M171.6 185.2l.3 .3M171.6 185.2h-2.8M171.6 188.6h-2.8M171.6 184.9h.6"/>
<path d="M171.6 184.9h.3M171.6 184.9v-48M171.6 184.9v-.3M171.9 188.3l-.3 .3M171.9 188.3v-2.8M171.9 184.9v-48M171.9 184.9h-.3M172.2 188.9h42M172.2 188.9v-.6M172.2 188.3v.6M172.2 188.3v-2.8M172.2 184.9h42"/>
<path d="M172.2 185.5v-.6M172.2 184.9v.6M172.2 188.6h42M172.2 188.3v.3M172.2 185.2h42M172.2 185.2v.3M172.2 185.5v-.3M172.2 188.6v-.3M172.2 185.5a.6 .6 0 0 0-.6-.6M172.2 184.9v-48M172.2 184.9h-.6M172.2 184.9v-.3"/>
<path d="M172.2 188.3h42M172.2 185.5h42M172.2 189.2v-4.6M172.2 184.6h.3M172.2 189.2h.3M172.2 184.9v4M172.2 184.9h.3M172.2 188.9h.3M172.2 188.3h.3M172.2 185.5h.3M172.5 184.9v-.3M172.5 189.2v-4.6"/>
<path d="M172.5 184.9v4M213.9 189.2v-4.6M213.9 184.6h.3M213.9 189.2h.3M213.9 184.9v4M213.9 184.9h.3M213.9 188.9h.3M213.9 188.3h.3M213.9 185.5h.3M213.9 184.9v-.3M213.9 184.6h4.6M213.9 184.9h4.6"/>
<path d="M214.2 189.2v-4.6M214.2 184.9v4M214.2 184.6h4M214.2 184.9h4M214.2 184.9v-.3M214.2 184.9v-48M214.2 188.3a.6 .6 0 0 0 .6 .6M214.2 188.3v-2.8M214.2 186.9v-.6M214.2 186.3v1.1M214.2 187.4v-.5M214.2 188.9v-.6"/>
<path d="M214.2 188.3v.6M214.2 185.5v-.6M214.2 184.9v.6M214.2 188.3v.3M214.2 185.2v.3M214.2 185.5v-.3M214.2 188.6v-.3M214.2 184.9h.6M214.5 184.9v-48M214.5 184.9h.3M214.5 185.5l.3-.3M214.5 188.3v-2.8"/>
<path d="M214.5 186.9v-.6M214.5 186.3v1.1M214.5 187.4v-.5M214.5 186.3h-.3M214.5 187.4h-.3M214.8 184.9h2.8M214.8 184.9h-.6M214.8 184.9h-.3M214.8 184.9a.6 .6 0 0 0-.6 .6M214.8 188.6l-.3-.3M214.8 184.9v-48M214.8 184.9v-.3"/>
<path d="M217.6 184.9h.3M217.6 188.9h-2.8M217.6 188.9a.6 .6 0 0 0 .6-.6M217.6 184.9h-2.8M217.6 185.2l.3 .3M217.6 185.2h-2.8M217.6 188.6h-2.8M217.6 184.9h.6M217.6 184.9v-48M217.6 184.9v-.3M217.9 184.9v-48M217.9 184.9h-.3"/>
<path d="M217.9 188.3l-.3 .3M217.9 188.3v-2.8M217.9 186.9v-.6M217.9 186.3v1.1M217.9 187.4v-.5M218.2 184.9v-48M218.2 184.9h-.6M218.2 184.9v-.3M218.2 188.3v-2.8M218.2 185.5a.6 .6 0 0 0-.6-.6M218.2 186.9v-.6M218.2 186.3v1.1"/>
<path d="M218.2 187.4v-.5M218.2 186.3h-.3M218.2 187.4h-.3M218.5 184.9v-.3"/>
<circle cx="114.4" cy="59.7" r=".49"/>
<circle cx="118.2" cy="65.2" r=".6"/>
<circle cx="118.2" cy="75.8" r=".6"/>
<circle cx="128.8" cy="65.2" r=".59"/>
<circle cx="128.8" cy="75.8" r=".59"/>
<circle cx="114.4" cy="81.4" r=".49"/>
<circle cx="80.5" cy="124.9" r="1.15"/>
<circle cx="100.5" cy="134.9" r=".55"/>
<circle cx="106.5" cy="134.9" r=".55"/>
<circle cx="130.5" cy="134.9" r=".55"/>
<circle cx="136.5" cy="134.9" r=".55"/>
<circle cx="100.5" cy="186.9" r=".55"/>
<circle cx="106.5" cy="186.9" r=".55"/>
<circle cx="130.5" cy="186.9" r=".55"/>
<circle cx="136.5" cy="186.9" r=".55"/>
</g>
<g fill="none" stroke="#6a7180" stroke-width=".22" stroke-dasharray="4.2 .5 0 .5">
<path d="M83.4 48.9h1.5M83.4 46.1h1.5M84.1 49.7v-1.5M84.1 46.9v-1.5M84.1 46.8v47.4M86.2 48.9h1.5M86.2 46.1h1.5M86.9 49.7v-1.5M86.9 46.9v-1.5M86.9 46.8v47.4M100.5 49v.7M100.5 45.3v.7"/>
<path d="M106.5 49v.7M106.5 45.3v.7M108.4 46.1h1.5M109.1 46.9v-1.5M130.5 49v.7M130.5 45.3v.7M136.5 49v.7M136.5 45.3v.7M137.2 46.1h1.5M137.9 46.9v-1.5M149.4 48.9h1.5M149.4 46.1h1.5"/>
<path d="M150.1 49.7v-1.5M150.1 46.9v-1.5M150.1 46.8v47.4M152.2 48.9h1.5M152.2 46.1h1.5M152.9 49.7v-1.5M152.9 46.9v-1.5M152.9 46.8v47.4M153.8 48.9h-74.7M153.8 46.1h-74.7M80 69.3v2.5M80.5 69.7v1.7"/>
<path d="M81 69.3v2.5M117.5 75.8h1.4M117.5 65.2h1.4M118.2 76.5v-1.4M118.2 65.9v-1.4M128.1 75.8h1.4M128.1 65.2h1.4M128.8 76.5v-1.4M128.8 65.9v-1.4M83.4 94.9h1.5M83.4 92.1h1.5M84.1 95.7v-1.5"/>
<path d="M84.1 92.9v-1.5M86.2 94.9h1.5M86.2 92.1h1.5M86.9 95.7v-1.5M86.9 92.9v-1.5M108.4 94.9h1.5M109.1 95.7v-1.5M137.2 94.9h1.5M137.9 95.7v-1.5M149.4 94.9h1.5M149.4 92.1h1.5M150.1 95.7v-1.5"/>
<path d="M150.1 92.9v-1.5M152.2 94.9h1.5M152.2 92.1h1.5M152.9 95.7v-1.5M152.9 92.9v-1.5M153.8 94.9h-74.7M153.8 92.1h-74.7M77.5 134.4h5.7M77.5 124.4h5.7M77.9 134.4h6.3M77.9 124.4h6.3M79.2 124.9h2.7"/>
<path d="M80 137.5v-6.3M80 127.5v-5.6M80.5 126.2v-2.7M81 137.5v-6.3M81 127.5v-5.6M83.4 136.3h1.5M83.4 133.5h1.5M84.1 137v-1.5M84.1 134.2v-1.5M84.1 133.8v54.1M86.2 136.3h1.5M86.2 133.5h1.5"/>
<path d="M86.9 137v-1.5M86.9 134.2v-1.5M86.9 133.8v54.1M99.8 134.9h1.4M100.5 135.6v-1.4M105.8 134.9h1.4M106.5 135.6v-1.4M109.1 131.7v1.4M118.2 131.7v1.3M128.8 131.7v1.3M129.8 134.9h1.4M130.5 135.6v-1.4"/>
<path d="M135.8 134.9h1.4M136.5 135.6v-1.4M137.9 131.7v1.4M149.4 136.3h1.5M149.4 133.5h1.5M150.1 137v-1.5M150.1 134.2v-1.5M150.1 133.8v54.1M152.2 136.3h1.5M152.2 133.5h1.5M152.9 137v-1.5M152.9 134.2v-1.5"/>
<path d="M152.9 133.8v54.1M153.8 136.3h-74.7M153.8 133.5h-74.7M168 136.3h1.5M168 133.5h1.5M168.8 137v-1.5M168.8 134.2v-1.5M168.8 133.8v54.1M168.8 131.7v1.4M170.8 136.3h1.5M170.8 133.5h1.5M171.6 137v-1.5"/>
<path d="M171.6 134.2v-1.5M171.6 133.8v54.1M187.9 131.7v1.3M194 124.9h-1.7M194.4 134.4h-2.5M194.4 124.4h-2.5M198.5 131.7v1.3M214 136.3h1.5M214 133.5h1.5M214.7 134.9h-.7M214.8 137v-1.5M214.8 134.2v-1.5"/>
<path d="M214.8 133.8v54.1M216.8 136.3h1.5M216.8 133.5h1.5M216.9 136.3h-47.4M216.9 133.5h-47.4M217.6 137v-1.5M217.6 134.2v-1.5M217.6 133.8v54.1M217.6 131.7v1.4M218.4 134.9h-.7M83.4 188.3h1.5M83.4 185.5h1.5"/>
<path d="M84.1 189v-1.5M84.1 186.2v-1.5M86.2 188.3h1.5M86.2 185.5h1.5M86.9 189v-1.5M86.9 186.2v-1.5M99.8 186.9h1.4M100.5 187.6v-1.4M105.8 186.9h1.4M106.5 187.6v-1.4M129.8 186.9h1.4M130.5 187.6v-1.4"/>
<path d="M135.8 186.9h1.4M136.5 187.6v-1.4M149.4 188.3h1.5M149.4 185.5h1.5M150.1 189v-1.5M150.1 186.2v-1.5M152.2 188.3h1.5M152.2 185.5h1.5M152.9 189v-1.5M152.9 186.2v-1.5M153.8 188.3h-74.7M153.8 185.5h-74.7"/>
<path d="M168 188.3h1.5M168 185.5h1.5M168.8 189v-1.5M168.8 186.2v-1.5M170.8 188.3h1.5M170.8 185.5h1.5M171.6 189v-1.5M171.6 186.2v-1.5M214 188.3h1.5M214 185.5h1.5M214.7 186.9h-.7M214.8 189v-1.5"/>
<path d="M214.8 186.2v-1.5M216.8 188.3h1.5M216.8 185.5h1.5M216.9 188.3h-47.4M216.9 185.5h-47.4M217.6 189v-1.5M217.6 186.2v-1.5M218.4 186.9h-.7"/>
</g>
<path d="M77.5 36.4v7.6M77.5 38.2h76.3M153.8 36.4v7.6" fill="none" stroke="#111827" stroke-width=".22"/>
<path d="M77.5 38.2l2.6-.4v.9zM151.2 37.8v.9l2.6-.5z" fill="#111827"/>
<path d="M68.7 45.2h7.6M70.5 45.2v50.6M68.7 95.8h7.6" fill="none" stroke="#111827" stroke-width=".22"/>
<path d="M70.5 45.2l-.4 2.6h.9zM70.1 93.2h.9l-.5 2.6z" fill="#111827"/>
<path d="M68.7 121.9h7.6M70.5 121.9v67.3M68.7 189.2h7.6" fill="none" stroke="#111827" stroke-width=".22"/>
<path d="M70.5 121.9l-.4 2.6h.9zM70.1 186.6h.9l-.5 2.6z" fill="#111827"/>
<path d="M276 112h140v40.2h-140z" fill="#fff" stroke="#111827" stroke-width=".35"/>
<path d="M273.8 10h148v10.4h-148z" fill="#fff" stroke="#111827" stroke-width=".5"/>
<path d="M273.8 10h148v5.2h-148z" fill="#f3f4f6" stroke="#111827" stroke-width=".5"/>
<path d="M273.8 15.2h148" fill="none" stroke="#9ca3af" stroke-width=".3"/>
<path d="M231.8 213.4h190v56h-190z" fill="#fff" stroke="#111827" stroke-width=".7" stroke-linecap="butt"/>
<path d="M231.8 213.4h3v56h-3z" fill="#0f766e"/>
<path d="M231.8 227.4h190M231.8 239.4h190M264.8 239.4v12M289.8 239.4v12M314.8 227.4v12M324.8 239.4v12M339.8 227.4v12M364.8 239.4v12M369.8 227.4v12M231.8 251.4h190M231.8 260.4h190" fill="none" stroke="#9ca3af" stroke-width=".3"/>
<g fill="none" stroke="#111827" stroke-width=".3">
<path d="M302.8 244.4l6-1.5v8l-6-1.5z"/>
<circle cx="314.8" cy="246.9" r="4"/>
<circle cx="314.8" cy="246.9" r="2.3"/>
</g>
<path d="M300.8 246.9h19.5" fill="none" stroke="#111827" stroke-width=".22" stroke-dasharray="3 1 .6 1" stroke-linecap="butt"/>
<text font-size="4.4" fill="#111827" x="237.8" y="224.4">Winch trestle: making sketch</text>
<g font-size="3.4" fill="#111827">
<text x="236.8" y="235.6">SVD-DWG-109</text>
<text x="316.8" y="235.6">P1</text>
<text x="341.8" y="235.6">1 of 1</text>
<text x="371.8" y="235.6">ANSI B</text>
</g>
<text font-size="3.2" fill="#b45309" x="16" y="19">BUILD PLAN SKETCH, PLAN NOT YET BUILT</text>
<text font-size="3.2" fill="#111827" x="90" y="19">SleeveDrift · github.com/BoujeeEnjinia1701/sleevedrift</text>
<g font-size="3" fill="#111827">
<text x="236.8" y="247.2">1:10</text>
<text x="266.8" y="247.2">mm</text>
<text x="326.8" y="247.2">2026-11-02</text>
<text x="366.8" y="247.2">Amish Chadha</text>
</g>
<g font-size="2.8" fill="#111827">
<text x="109" y="101.8">TOP VIEW</text>
<text x="335.3" y="106">WHERE IT GOES</text>
<text x="107.1" y="195.2">FRONT VIEW</text>
<text x="184.8" y="195.2">RIGHT VIEW</text>
</g>
<g font-size="2.6" fill="#111827">
<text x="279" y="122">Base and top rectangles 700 x 500 outside; four posts, 560 high overall</text>
<text x="279" y="126.6">Long rails full length; short rails between them; posts on the long rails</text>
<text x="279" y="131.2">Top plate 300 x 500 x 10 across the top rails, centred 300 from the front</text>
<text x="279" y="135.8">Drill the top plate to the winch base pattern of the winch bought</text>
<text x="279" y="140.4">Anchor eye 10 plate on the rear top rail, centre line; 22 hole 640 up</text>
<text x="279" y="145">Two 11 holes in each long rail for the cross ties</text>
<text x="279" y="149.6">Check: diagonals of each rectangle within 3 mm; sits without rocking</text>
<text x="236.8" y="258.8">40 x 40 x 3 SHS, 10 mm plate</text>
</g>
<g font-size="2.5" fill="#111827">
<text x="113.5" y="37.2">763</text>
<text x="69.5" y="72.8" transform="rotate(-90 69.5 72.8)">506</text>
<text x="69.5" y="157.7" transform="rotate(-90 69.5 157.7)">673</text>
</g>
<g font-size="2.3" fill="#111827">
<text x="275.6" y="18.8">P1</text>
<text x="289.6" y="18.8">Making sketch for the prototype build plan</text>
<text x="381.6" y="18.8">2026-11-02</text>
<text x="407.6" y="18.8">AC</text>
</g>
<text font-size="2.3" fill="#0f766e" x="279" y="117">HOW TO MAKE IT AND HOW IT FITS</text>
<g font-size="2.2" fill="#4b5563">
<text x="97.9" y="105.8">Scale 1:10; looking down (along -Z)</text>
<text x="325.6" y="110">This part in colour, its neighbours in grey</text>
<text x="94.8" y="199.2">Scale 1:10; looking at the front (along +Y)</text>
<text x="170.3" y="199.2">Scale 1:10; looking at the right side (along -X)</text>
</g>
<g font-size="2.2" fill="#0f766e">
<text x="237.8" y="218.4">SLEEVEDRIFT</text>
<text x="366.2" y="218.4">github.com/BoujeeEnjinia1701/sleevedrift</text>
</g>
<text font-size="2.1" fill="#4b5563" x="236.8" y="266.2">Licensed CERN-OHL-S-2.0 · Design Molecule Lab · designmolecule.com</text>
<g font-size="2" fill="#111827">
<text x="275.6" y="13.6">REV</text>
<text x="289.6" y="13.6">DESCRIPTION</text>
<text x="381.6" y="13.6">DATE</text>
<text x="407.6" y="13.6">BY</text>
</g>
<text font-size="1.9" fill="#4b5563" x="380.4" y="266.2">Generated from cad/src; do not edit by hand</text>
<g font-size="1.8" fill="#4b5563">
<text x="236.8" y="230.8">DRAWING NO.</text>
<text x="316.8" y="230.8">REV</text>
<text x="341.8" y="230.8">SHEET</text>
<text x="371.8" y="230.8">SIZE</text>
<text x="236.8" y="242.8">SCALE</text>
<text x="266.8" y="242.8">UNITS</text>
<text x="291.8" y="242.8">PROJECTION</text>
<text x="326.8" y="242.8">DATE</text>
<text x="366.8" y="242.8">DRAWN</text>
<text x="236.8" y="254.8">MATERIAL / NOTES</text>
</g>
</svg>
